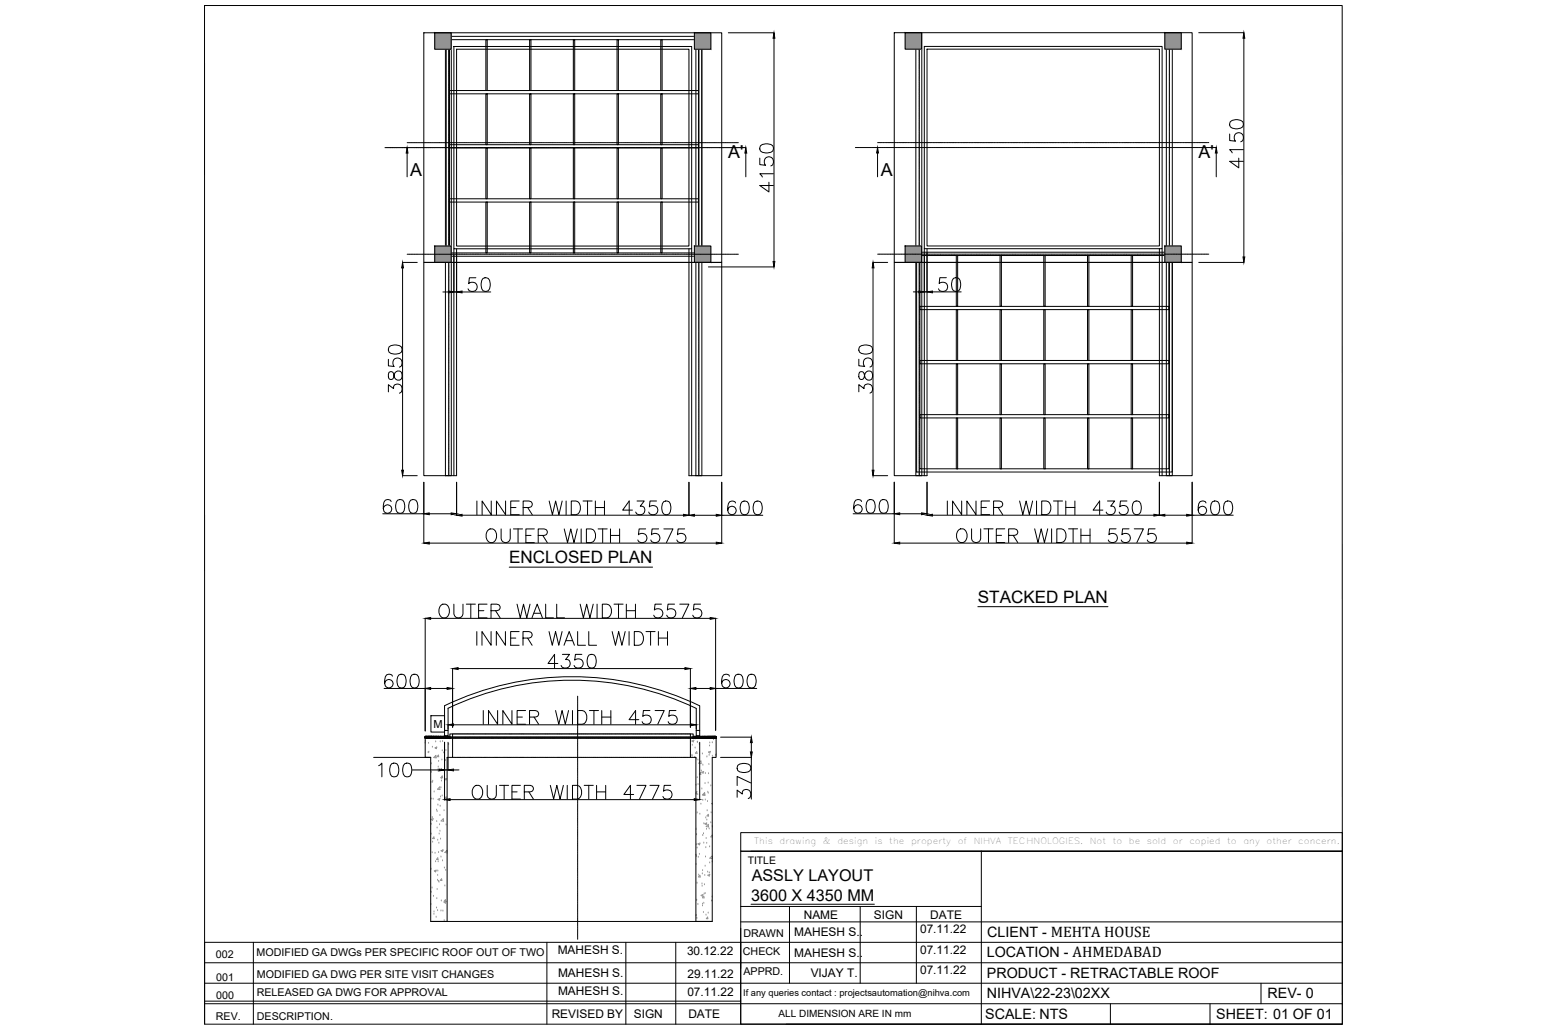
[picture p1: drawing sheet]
<svg xmlns="http://www.w3.org/2000/svg" width="914mm" height="610mm" viewBox="0 0 914 610" stroke-linecap="round" stroke-linejoin="round" font-family="sans-serif">
<!-- layer: 0 -->
<g fill="none" stroke="#939598" stroke-width=".59">
<path d="M251 439h.1M251 437h.1M253 439h.1M257 438h.1M260 438h.1M261 438h.1M265 439h.1M265 436h.1M408 437h2l-1 1zM409 440h.1M411 436h.1M412 438h.1"/>
<path d="M413 439h.1M419 438h.1M420 438h.1M421 436h.1M253 444h.1M255 456h.1M255 451h.1M255 441h.1M257 441h1v1zM257 446l1 1h-2zM259 454h.1M259 455h.1"/>
<path d="M259 453h.1M259 446v1h-1zM259 449h.1M260 459h.1M261 454h.1M261 449h.1M261 443h.1M261 458v1h-1zM262 444h.1M262 455h.1M263 460l1-1-1 1zM263 449h.1"/>
<path d="M263 443h.1M408 446h.1M409 446h.1M410 447h.1M410 441h.1M411 448h.1M411 444v1zM412 459h.1M412 449h.1M414 456v1h-1zM414 449v2l-2-1zM414 455h.1"/>
<path d="M414 456l1-1v1zM415 445h.1M415 452h.1M416 456h.1M417 447h.1M418 444l1-1v1zM418 457h.1M418 451h.1M419 446h.1M419 440h.1M421 446h.1M423 445l-1 1h1"/>
<path d="M254 462h.1M255 472h.1M255 462h.1M255 461h.1M256 472h.1M256 467h.1M258 478h.1M258 479h.1M258 475h.1M259 472l1-1-1 1zM260 464v2h-2zM260 476h.1"/>
<path d="M260 470h.1M260 465h.1M261 461h.1M261 470h.1M262 478h.1M262 472h.1M263 470l1 1h-1zM411 467v1M411 463h.1M411 469h.1M412 480h.1M412 469h.1"/>
<path d="M412 463h.1M414 475h.1M414 466h.1M415 472h.1M416 468v1h-1zM416 462h.1M416 472h.1M417 478h.1M418 473h.1M418 468h.1M418 462h.1M420 464h.1"/>
<path d="M420 480h.1M420 474v1M255 492h.1M255 486h.1M255 484l1-1-1 1zM255 482h.1M255 497h.1M256 494v1h-1zM258 485h.1M258 489h.1M258 496h.1M259 498h.1"/>
<path d="M259 492h.1M259 487h.1M260 481h.1M260 491h.1M260 495h.1M260 484l2-1v2zM263 487h.1M411 489h.1M411 498h.1M411 493h.1M412 498h1v1zM413 480h.1"/>
<path d="M415 493h.1M415 492h.1M415 498h.1M416 486h.1M416 486h1v1zM417 483h.1M417 495h.1M417 489h.1M417 498h.1M417 484h.1M418 481v1l-1-1h1M418 486v2h-1z"/>
<path d="M419 489h.1M419 500h.1M420 486h.1M420 488h.1M420 493v1M254 513h.1M255 503h.1M256 514h2h-1zM257 504h.1M257 514h.1M257 509h.1M258 519h.1"/>
<path d="M258 517h.1M258 506l1 1h-1zM258 514h.1M259 509h.1M259 503h.1M260 506h.1M260 502h1v1zM261 519v1h-1zM261 508h.1M261 502h.1M262 512h.1M263 514h.1"/>
<path d="M264 503v-1l-1 1h1M411 504v1M411 510h.1M412 500h.1M412 506h.1M412 516h.1M413 504h.1M413 517v1l-1-1zM415 516h.1M415 514h.1M416 517h.1M416 511h.1"/>
<path d="M416 506h.1M417 500h.1M418 515h.1M418 516h1v1zM419 515h.1M419 509h.1M420 505v2l-1-1zM420 509h.1M254 534h.1M255 527h.1M255 524h.1M256 529h.1"/>
<path d="M256 540h.1M256 538h.1M258 536h.1M258 530h.1M258 525h.1M258 537h.1M259 520h.1M259 521h.1M260 538h.1M261 532h.1M261 538h.1M262 532h1v1z"/>
<path d="M263 523h.1M263 531v1h-1zM411 540h.1M411 531h.1M411 521h.1M412 534h.1M414 528h1v1zM414 522h.1M414 523h.1M415 535h.1M415 534h.1M415 538h.1"/>
<path d="M415 533h.1M415 529l1 1h-1zM416 528h.1M416 522h.1M416 527h.1M418 539h.1M420 532h.1M420 529h.1M257 541h.1M262 543h.1M411 542h.1M417 540h.1"/>
<path d="M418 541v1h-1z"/>
</g>
<g fill="none" stroke="#000" stroke-width=".59">
<path d="M121 3h671v601h-671zM250 19h176v136h-176zM257 19h9v10h-9zM263 19h3v262h-3zM410 19h10v10h-10zM411 19h3v262h-3zM430 19h27M528 19h176v136h-176zM534 19h10v10h-10zM541 19h3v262h-3zM688 19h9v10h-9zM689 19h3v262h-3z"/>
<path d="M708 19h26M268 27h140v120h-140zM270 29h137v116h-137zM457 23v131M546 27h140v120h-140zM547 29h137v116h-137zM734 23v129M726 79v4h3a2.8 2.8 0 0 1 0-4 2.8 2.8 0 0 1 5 1 2.8 2.8 0 0 1-2 4M726 72a6 6 0 0 1 8 0 2.6 2.6 0 0 1-2 4 4 4 0 0 1-6-3zM240 90v14M440 90v14M449 93v4l3 1a2.9 2.9 0 0 1 0-5 2.9 2.9 0 0 1 4 1 2.9 2.9 0 0 1-1 4"/>
<path d="M449 86a6 6 0 0 1 7 0 2.6 2.6 0 0 1-1 4 7 7 0 0 1-6-1zM518 90v14M718 90v14M731 93v6l-5-4h8M734 88h-8l1 2M454 108v5l-5-4h8M457 103h-8l1 1M238 155h8M238 158v119M257 145h9v10h-9zM268 147v134M270 147v134h-20v-126h176v126h-19v-134"/>
<path d="M408 147v134M410 145h10v10h-10zM418 158h39M515 155h9M515 158v119M534 145h10v10h-10zM546 147v134M547 147v134h-19v-126h176v126h-20v-134M686 147v134M688 145h9v10h-9zM708 155h26M261 172h4"/>
<path d="M268 172h2M273 172h17M281 164h-4v3a2.8 2.8 0 0 1 4 0 2.8 2.8 0 0 1-1 5 2.8 2.8 0 0 1-4-2M285 164a2.6 2.6 0 0 1 4 1 7 7 0 0 1-1 7 2.6 2.6 0 0 1-4-2 7 7 0 0 1 1-6zM539 172h3M546 172h1M550 172h17M559 164h-4l-1 3a2.9 2.9 0 0 1 5 0 2.9 2.9 0 0 1-1 5 2.9 2.9 0 0 1-4-2M563 164a2.6 2.6 0 0 1 4 1 7 7 0 0 1-1 7 2.6 2.6 0 0 1-4-2 7 7 0 0 1 1-6zM229 212v4h4a2.9 2.9 0 0 1 0-4 2.9 2.9 0 0 1 4 1 2.9 2.9 0 0 1-1 4M230 220a3 3 0 0 0 0 4h2v-1a3 3 0 0 1 1-3 3 3 0 0 1 4-1 2.9 2.9 0 0 1 0 3 2.9 2.9 0 0 1-2 2 5 5 0 0 1-3-4zM230 205a6 6 0 0 1 7 0 2.6 2.6 0 0 1-1 4 7 7 0 0 1-6-1z"/>
<path d="M507 212v4h3a2.9 2.9 0 0 1 0-4 2.9 2.9 0 0 1 5 0 2.9 2.9 0 0 1-1 5M507 220a3 3 0 0 0 1 4h2v-1a2.9 2.9 0 0 1 1-3 2.9 2.9 0 0 1 4 0 3 3 0 0 1-1 4 3 3 0 0 1-4-4 1.6 1.6 0 0 0-3 0zM507 205a6 6 0 0 1 8 0 2.6 2.6 0 0 1-1 4 7 7 0 0 1-7-1zM229 231v-4l3 2a2.7 2.7 0 0 1 4-2 2.7 2.7 0 0 1 1 4l-1 1M507 231v-4l3 2a2.7 2.7 0 0 1 4-2 2.7 2.7 0 0 1 1 4l-1 1M231 296a2.4 2.4 0 0 0-4-1 5 5 0 0 0 2 8 2.5 2.5 0 0 0 2-2 2.5 2.5 0 0 0-2-3 2.5 2.5 0 0 0-3 2M235 295a2.6 2.6 0 0 1 4 1 7 7 0 0 1-1 7 2.6 2.6 0 0 1-4-2 7 7 0 0 1 1-6zM238 281h8M242 295a2.6 2.6 0 0 1 4 1 7 7 0 0 1-1 7 2.6 2.6 0 0 1-3-2 7 7 0 0 1 0-6zM250 285v36M270 285v19M282 296v8"/>
<path d="M290 296v8l-5-8v8M298 296v8l-5-8v8M301 300h4M306 296h-5v8h5M309 300l4-1 1-1v-2h-2h-3v8M311 300l3 4M324 296l2 8 2-8 2 8 2-8M334 296v8M337 296h3a4 4 0 0 1 3 4 4 4 0 0 1-3 4h-3zM344 296h6M347 296v8M351 300h6"/>
<path d="M351 296v8M357 296v8M376 296h4l-2 3a2.7 2.7 0 0 1 2 3 2.7 2.7 0 0 1-4 1l-1-1M388 296h-4l-1 3a2.8 2.8 0 0 1 5 0 2.8 2.8 0 0 1-1 4 2.8 2.8 0 0 1-4-1M392 296a2.6 2.6 0 0 1 4 1 7 7 0 0 1-1 6 2.6 2.6 0 0 1-4-1 7 7 0 0 1 1-6zM407 285v19M426 285v36M434 297a2.3 2.3 0 0 0-2-1 2.3 2.3 0 0 0-2 1 5 5 0 0 0 2 7 2.5 2.5 0 0 0 3-3 2.5 2.5 0 0 0-3-2 2.5 2.5 0 0 0-2 2M438 296a2.6 2.6 0 0 1 4 1 7 7 0 0 1-1 6 2.6 2.6 0 0 1-4-1 7 7 0 0 1 1-6zM446 296a2.6 2.6 0 0 1 4 1 7 7 0 0 1-1 6 2.6 2.6 0 0 1-4-1 7 7 0 0 1 1-6zM509 296a2.3 2.3 0 0 0-3-1 2.3 2.3 0 0 0-2 1 5 5 0 0 0 2 7 2.5 2.5 0 0 0 3-2 2.5 2.5 0 0 0-2-3 2.5 2.5 0 0 0-3 2M512 295a2.6 2.6 0 0 1 4 1 7 7 0 0 1-1 6 2.6 2.6 0 0 1-3-1 7 7 0 0 1 0-6z"/>
<path d="M515 281h9M520 295a2.6 2.6 0 0 1 4 1 7 7 0 0 1-1 6 2.6 2.6 0 0 1-4-1 7 7 0 0 1 1-6zM528 285v36M547 285v19M559 296v8M568 296v8l-6-8v8M576 296v8l-5-8v8M579 299h3M584 296h-5v8h5M587 299h4l1-1v-2h-2h-3v8M589 299l3 5M602 296l2 8 2-8 2 8 2-8"/>
<path d="M612 296v8M615 296h3a4 4 0 0 1 2 4 4 4 0 0 1-2 4h-3zM622 296h5M625 296v8M629 299h6M629 296v8M635 296v8M654 296h4l-2 3a2.7 2.7 0 0 1 2 3 2.7 2.7 0 0 1-4 1l-1-1M665 296h-4v3a2.9 2.9 0 0 1 4 0 2.9 2.9 0 0 1 0 4 2.9 2.9 0 0 1-4-1M670 296a2.6 2.6 0 0 1 3 1 7 7 0 0 1 0 6 2.6 2.6 0 0 1-4-1 7 7 0 0 1 1-6zM684 285v19M704 285v36"/>
<path d="M712 297a2.3 2.3 0 0 0-2-1 2.3 2.3 0 0 0-2 1 5 5 0 0 0 2 7 2.5 2.5 0 0 0 2-3 2.5 2.5 0 0 0-2-2 2.5 2.5 0 0 0-3 2M716 296a2.6 2.6 0 0 1 4 1 7 7 0 0 1-1 6 2.6 2.6 0 0 1-4-1 7 7 0 0 1 1-6zM723 296a2.6 2.6 0 0 1 4 1 7 7 0 0 1 0 6 2.6 2.6 0 0 1-4-1 7 7 0 0 1 0-6zM226 303h24M253 303h13M273 304h130M288 313a3 3 0 0 1 3-1 3 3 0 0 1 2 3 4 4 0 0 1-1 4 4 4 0 0 1-3 1 5 5 0 0 1-1-7zM296 312v6a2.7 2.7 0 0 0 3 2 2.7 2.7 0 0 0 2-2v-6M303 312h5M306 312v8M310 316h3M315 312h-5v8h5"/>
<path d="M318 316h4l1-2v-1l-2-1h-3v8M320 316l3 4M333 312l2 8 2-8 2 8 2-8M343 312v8M346 312h3a4 4 0 0 1 3 4 4 4 0 0 1-3 4h-3zM353 312h5M356 312v8M360 316h6M360 312v8M366 312v8M373 301h-5l3-5v8M381 312h-4v4a2.8 2.8 0 0 1 4 0 2.8 2.8 0 0 1 0 4 2.8 2.8 0 0 1-4-1"/>
<path d="M389 312h-4v4a2.8 2.8 0 0 1 4 0 2.8 2.8 0 0 1-1 4 2.8 2.8 0 0 1-4-1M392 312h5l-4 8M404 312h-4v4a2.8 2.8 0 0 1 4 0 2.8 2.8 0 0 1 0 4 2.8 2.8 0 0 1-4-1M410 304h13M426 304h24M504 303h24M531 303h13M550 304h131M566 312a4 4 0 0 1 5 2 4 4 0 0 1-1 5 3 3 0 0 1-3 1 3 3 0 0 1-2-3 5 5 0 0 1 1-5zM574 312v6a2.7 2.7 0 0 0 2 2 2.7 2.7 0 0 0 3-2v-6M581 312h5M584 312v8"/>
<path d="M588 316h3M593 312h-5v8h5M595 316h5l1-2-1-1-1-1h-4v8M598 316l3 4M611 312l2 8 2-8 2 8 1-8M621 312v8M624 312h3a4 4 0 0 1 2 4 4 4 0 0 1-2 4h-3zM631 312h5M633 312v8M638 316h5M638 312v8M643 312v8"/>
<path d="M651 301h-6l4-5v8M659 312h-4v4a2.9 2.9 0 0 1 4-1 2.9 2.9 0 0 1-1 5 2.9 2.9 0 0 1-4-1M666 312h-3l-1 4a2.9 2.9 0 0 1 5-1 2.9 2.9 0 0 1-1 5 2.9 2.9 0 0 1-4-1M670 312h5l-4 8M682 312h-4v4a2.9 2.9 0 0 1 4-1 2.9 2.9 0 0 1-1 5 2.9 2.9 0 0 1-4-1M688 304h13M704 304h24M253 321h170M301 335h84M531 321h170M260 358a3 3 0 0 1 3-1 3 3 0 0 1 2 3 4 4 0 0 1-1 3 4 4 0 0 1-3 1 5 5 0 0 1-1-6zM268 357v5a2.7 2.7 0 0 0 3 3 2.7 2.7 0 0 0 2-3v-5"/>
<path d="M275 357h6M278 357v8M288 357h-5v8h5M305 357l2 8 2-8 2 8 2-8M322 357v8h5M329 357v8h4M342 357l2 8 2-8 2 8 2-8M352 357v8M356 357h2a4 4 0 0 1 3 4 4 4 0 0 1-3 4h-2zM362 357h6M365 357v8M370 357v8"/>
<path d="M375 357v8M390 357h-3l-1 3a2.8 2.8 0 0 1 5 0 2.8 2.8 0 0 1-1 4 2.8 2.8 0 0 1-4-1M398 357h-4v3a2.8 2.8 0 0 1 4 0 2.8 2.8 0 0 1 0 4 2.8 2.8 0 0 1-4-1M401 357h6l-4 8M414 357h-4l-1 3a2.8 2.8 0 0 1 5 0 2.8 2.8 0 0 1-1 4 2.8 2.8 0 0 1-4-1M577 358h77M251 365v66M254 365h165M281 373v8M283 360h3M290 360h4l1-1v-2h-2h-3v8M290 373v8l-5-8v8"/>
<path d="M293 360l2 5M298 373v8l-5-8v8M301 377h4M306 373h-5v8h5M309 377l4-1 1-1v-2h-2h-3v8M311 377l3 4M314 365l3-8 3 8M315 362h4M324 373l2 8 2-8 2 8 2-8M334 378h4M341 373v8h5M348 373v8h4"/>
<path d="M361 373l2 8 2-8 2 8 2-8M370 360h5M371 373v8M374 373h3a4 4 0 0 1 3 4 4 4 0 0 1-3 4h-3zM381 373h6M384 373v8M389 377h5M389 373v8M394 373v8M422 365v66M232 399a2.3 2.3 0 0 0-3-1 2.3 2.3 0 0 0-2 1 5 5 0 0 0 2 7 2.5 2.5 0 0 0 3-2 2.5 2.5 0 0 0-2-3 2.5 2.5 0 0 0-3 2M236 398a2.6 2.6 0 0 1 3 1 7 7 0 0 1 0 7 2.6 2.6 0 0 1-4-2 7 7 0 0 1 1-6z"/>
<path d="M243 398a2.6 2.6 0 0 1 4 1 5 5 0 0 1-2 7h-1a5 5 0 0 1-1-8zM267 395v34M270 395h134M329 392h-5l3-6v8M332 386h4l-2 3a2.7 2.7 0 0 1 2 4 2.7 2.7 0 0 1-4 1l-1-1M333 381l3-8 3 8M343 386h-3l-1 4a2.9 2.9 0 0 1 5 0 2.9 2.9 0 0 1-1 4 2.9 2.9 0 0 1-4-1M348 387a2.6 2.6 0 0 1 4 1 7 7 0 0 1-1 6 2.6 2.6 0 0 1-4-1 7 7 0 0 1 1-6zM408 395v34M431 399a2.3 2.3 0 0 0-3-1 2.3 2.3 0 0 0-2 1 5 5 0 0 0 2 7 2.5 2.5 0 0 0 3-2 2.5 2.5 0 0 0-2-3 2.5 2.5 0 0 0-3 2M434 398a2.6 2.6 0 0 1 4 1 5 5 0 0 1-2 7 5 5 0 0 1-2-8zM442 398a2.6 2.6 0 0 1 4 1 7 7 0 0 1-1 7 2.6 2.6 0 0 1-4-2 7 7 0 0 1 1-6z"/>
<path d="M227 406h24M254 406h10M262 416a174 174 0 0 1 151 1v14M262 417v14M285 419v8M294 419v8l-6-8v8M302 419v8l-5-8v8M310 419h-5v8h5M328 419l2 8 2-8 2 8 2-8M338 419v8M341 419h3a4 4 0 0 1 2 4 4 4 0 0 1-2 4h-3zM348 419h5"/>
<path d="M351 419v8M355 419v8M361 419v8M384 419h-4l-1 4a2.9 2.9 0 0 1 5 0 2.9 2.9 0 0 1-1 4 2.9 2.9 0 0 1-4-1M387 419h5l-4 8M399 419h-4v4a2.9 2.9 0 0 1 4 0 2.9 2.9 0 0 1 0 4 2.9 2.9 0 0 1-5-1M411 406h8M422 406h25M251 435h.1M251 435h15v1h-15zM251 436h.1M251 435v1"/>
<path d="M252 435l-1 1M252 436h.1M252 435h.1M252 435v1M253 435l-1 1M253 436h.1M253 435h.1M253 435h13h-13zM253 435v1M254 436h.1M254 435l-1 1M254 435h.1"/>
<path d="M254 435v1M254 422h8v10h-8zM255 435h.1M255 436h.1M255 435l-1 1M255 435v1M256 435h.1M256 436h.1M256 435l-1 1M256 435v1M257 435h.1M257 436h.1"/>
<path d="M257 435l-1 1M257 435h-1M257 435v1M258 435h.1M258 435l-1 1M258 435h-1M258 436h.1M258 435v1M259 435h.1M259 435l-1 1M259 435h-1M259 436h.1"/>
<path d="M259 435v1M259 436h1M260 436h.1M260 435l-1 1M260 435h.1M260 435v1M260 436h1M261 436h.1M261 435l-1 1M261 435h.1M261 436h1M261 435v1"/>
<path d="M262 436h.1M262 435l-1 1M262 435h.1M262 435v1M262 431h2v3h-2zM262 438v34M263 436h.1M263 436h-1M263 435l-1 1M263 435h-1M263 435h.1M263 436l1-1v1"/>
<path d="M263 435v1M264 436h.1M264 436h-1M264 435h.1M264 435l-1 1M264 435v1M264 431v-13a170 170 0 0 1 147 0v13M264 438v16h-2M265 436h.1M265 435l-1 1M265 435h.1M265 436h-1"/>
<path d="M265 435v1M266 435l-1 1M266 436h-1M266 436v-3h1v14h-3v97h-10v-97M266 436h-15v11h3M266 435h.1M266 436h.1M266 435h-1M268 428h140M305 423h3M313 423h4l1-1v-2l-2-1h-3v8M315 423l3 4"/>
<path d="M355 423h6M377 425h-6l4-6v8M408 433h1v3h14v11h-3v97h-9v-97h-3zM409 435h.1M409 435h14v1h-14zM409 435v1M409 436h.1M410 436h-1M410 435h.1M410 436h.1M410 435h-1M410 436v-1v1"/>
<path d="M410 435h12h-12zM410 435l-1 1M411 435h.1M411 436h.1M411 435l-1 1M411 431h2v3h-2zM411 436l1-1-1 1M411 435v1M412 435l-1 1M412 435h.1M412 436h.1M412 435v1"/>
<path d="M413 435h.1M413 436h.1M413 435l-1 1M413 435l-1 1 1-1M413 438v34M413 435v1M414 435l-1 1 1-1M414 435l-1 1M414 435h.1M414 436h.1M414 436v-1v1M414 435v1"/>
<path d="M415 435l-1 1M415 435h.1M415 436h-1M415 436h.1M416 435l-1 1M416 435h.1M416 436h.1M416 435v1M417 436h-1M417 435h-1M417 435h.1M417 436h.1"/>
<path d="M417 435l-1 1M417 435v1M418 435l-1 1M418 435h.1M418 436h.1M418 436h-1M418 435v1M419 435h.1M419 436h.1M419 435l-1 1M419 435v1M420 435h.1"/>
<path d="M420 436h.1M420 435l-1 1M420 436h-1M420 435v1M421 435h.1M421 436h.1M421 435l-1 1M421 435h-1M421 435v1M422 436h.1M422 435h-1M422 435h.1"/>
<path d="M422 435l-1 1M422 435v1M423 435h.1M423 436h.1M423 435h-1M423 435l-1 1M425 435h19M444 438v6M221 447h33M224 452l1-2v8M231 451a2.6 2.6 0 0 1 4 1 7 7 0 0 1-1 6 2.6 2.6 0 0 1-4-1 7 7 0 0 1 1-6zM239 451a2.6 2.6 0 0 1 4 1 7 7 0 0 1-1 6 2.6 2.6 0 0 1-4-1 7 7 0 0 1 1-6z"/>
<path d="M243 454h16M268 454h3M425 447h19v25M436 452a6 6 0 0 1 7 0 2.6 2.6 0 0 1-1 4 7 7 0 0 1-6-1zM266 472h144M280 465a3 3 0 0 1 3-1 3 3 0 0 1 2 3 4 4 0 0 1-1 3 4 4 0 0 1-4 1 5 5 0 0 1 0-6zM288 463v6a2.7 2.7 0 0 0 2 3 2.7 2.7 0 0 0 3-3v-6M295 463h5M298 463v9M302 467h3M307 463h-5v9h5M309 467h5l1-1-1-2-1-1h-4v9"/>
<path d="M312 467l3 5M325 463l2 9 2-9 2 9 2-9M335 463v9M338 463h3a4 4 0 0 1 2 5 4 4 0 0 1-2 4h-3zM345 463h5M348 463v9M352 467h6M352 463v9M358 463v9M374 469h-6l4-6v9M376 463h5l-3 9M384 463h5l-4 9"/>
<path d="M396 463h-4v4a2.9 2.9 0 0 1 4 0 2.9 2.9 0 0 1-1 4 2.9 2.9 0 0 1-4-1M435 470v-4l3 3a2.7 2.7 0 0 1 4-3 2.7 2.7 0 0 1 1 4l-1 1M443 462l-8-4v6M437 491h355v11h-355zM437 502h355v102h-355zM443 502h349M579 502v102M437 535h142M443 534h73M466 535v45M508 535v45M541 535v45"/>
<path d="M150 556v48M254 544h166M323 556v48M369 556v48M399 556v48M437 548v56M437 544h355M792 556h-671v48M121 568h671M121 580h671M121 592h671M121 591h316"/>
<path d="M655 592v12M714 592v12M744 580v12M464 604h328"/>
</g>
<!-- layer: OSY -->
<g fill="none" stroke="#000" stroke-width=".59">
<path d="M240 84h1M241 84h2M243 84h1M245 84h.1M245 84h1M246 84h.1M247 84h1M248 84h.1M248 84h2M250 84h1M251 84h.1M252 84h1"/>
<path d="M253 84h1M254 84h1M255 84h1M256 84h.1M256 84h1M258 84h.1M258 84h1M259 84h2M261 84h1M263 84h.1M263 84h1M264 84h.1"/>
<path d="M265 84h1M266 84h.1M266 84h1M268 84h.1M268 84h1M269 84h.1M270 84h1M271 84h1M272 84h1M273 84h1M274 84h.1M274 84h2"/>
<path d="M276 84h.1M276 84h1M277 84h2M279 84h1M281 84h.1M281 84h1M282 84h.1M283 84h1M284 84h.1M284 84h1M286 84h.1M286 84h1"/>
<path d="M287 84h.1M288 84h1M289 84h2M291 84h1M292 84h.1M293 84h1M294 84h.1M294 84h1M295 84h2M297 84h1M299 84h.1M299 84h1"/>
<path d="M300 84h1M301 84h1M302 84h.1M302 84h1M304 84h.1M304 84h1M305 84h.1M306 84h1M307 84h2M309 84h1M310 84h.1M311 84h1"/>
<path d="M312 84h.1M312 84h1M313 84h1M314 84h1M315 84h1M317 84h.1M317 84h1M318 84h1M319 84h1M320 84h.1M320 84h1M322 84h.1"/>
<path d="M322 84h1M323 84h.1M324 84h1M325 84h2M327 84h1M328 84h.1M329 84h1M330 84h.1M330 84h1M331 84h1M332 84h1M334 84h1"/>
<path d="M335 84h.1M335 84h1M336 84h2M338 84h.1M338 84h1M340 84h.1M340 84h1M341 84h1M342 84h1M343 84h2M345 84h1M346 84h.1"/>
<path d="M347 84h1M348 84h.1M348 84h1M350 84h.1M350 84h1M352 84h1M353 84h.1M353 84h1M354 84h2M356 84h.1M356 84h1M358 84h.1"/>
<path d="M358 84h1M359 84h1M360 84h1M361 84h2M363 84h1M364 84h.1M365 84h1M366 84h.1M366 84h1M368 84h.1M368 84h1M369 84h.1"/>
<path d="M370 84h1M371 84h.1M371 84h1M372 84h2M374 84h.1M374 84h1M376 84h.1M376 84h1M377 84h1M378 84h1M379 84h2M381 84h1"/>
<path d="M382 84h.1M383 84h1M384 84h.1M384 84h1M386 84h.1M386 84h1M387 84h.1M388 84h1M389 84h.1M389 84h1M390 84h2M393 84h1"/>
<path d="M394 84h.1M394 84h1M395 84h1M396 84h1M397 84h2M399 84h1M400 84h1M401 84h1M402 84h.1M402 84h1M404 84h.1M404 84h1"/>
<path d="M405 84h.1M406 84h1M407 84h.1M407 84h1M409 84h1M411 84h1M412 84h.1M412 84h1M413 84h1M414 84h1M415 84h.1M415 84h2"/>
<path d="M417 84h1M418 84h1M419 84h1M420 84h.1M420 84h1M422 84h.1M422 84h1M423 84h.1M424 84h1M425 84h.1M425 84h1M427 84h1"/>
<path d="M429 84h1M430 84h.1M430 84h1M431 84h1M432 84h1M433 84h.1M433 84h2M435 84h1M518 84h1M519 84h.1M519 84h1M521 84h.1"/>
<path d="M521 84h1M522 84h.1M523 84h1M524 84h.1M524 84h1M526 84h1M528 84h1M529 84h.1M529 84h1M530 84h1M531 84h1M532 84h.1"/>
<path d="M533 84h1M534 84h1M535 84h1M536 84h1M537 84h.1M537 84h1M539 84h.1M539 84h1M540 84h1M541 84h1M542 84h.1M542 84h1"/>
<path d="M544 84h1M546 84h1M547 84h.1M547 84h1M549 84h.1M549 84h1M550 84h.1M551 84h1M552 84h1M553 84h1M554 84h1M555 84h2"/>
<path d="M557 84h.1M557 84h1M558 84h1M559 84h1M560 84h.1M560 84h1M562 84h1M564 84h1M565 84h.1M565 84h1M567 84h.1M567 84h1"/>
<path d="M568 84h.1M569 84h1M570 84h1M571 84h1M572 84h1M573 84h2M575 84h.1M575 84h1M576 84h1M577 84h1M578 84h.1M578 84h1"/>
<path d="M580 84h1M582 84h1M583 84h.1M583 84h1M585 84h.1M585 84h1M586 84h.1M587 84h1M588 84h.1M588 84h1M589 84h1M590 84h1"/>
<path d="M591 84h2M593 84h.1M593 84h1M594 84h1M595 84h1M596 84h.1M596 84h1M598 84h2M600 84h1M601 84h.1M601 84h1M603 84h.1"/>
<path d="M603 84h1M604 84h.1M605 84h1M606 84h.1M606 84h1M608 84h.1M608 84h1M609 84h2M611 84h1M612 84h1M613 84h1M614 84h.1"/>
<path d="M615 84h1M616 84h2M618 84h1M619 84h.1M619 84h1M621 84h.1M621 84h1M622 84h.1M623 84h1M624 84h.1M624 84h1M626 84h.1"/>
<path d="M626 84h1M627 84h2M629 84h1M630 84h1M631 84h1M632 84h.1M633 84h1M634 84h.1M634 84h2M636 84h1M637 84h.1M637 84h1"/>
<path d="M639 84h.1M639 84h1M640 84h1M641 84h1M642 84h.1M642 84h1M644 84h.1M644 84h1M645 84h2M647 84h1M649 84h.1M649 84h1"/>
<path d="M650 84h.1M651 84h1M652 84h.1M652 84h2M654 84h1M655 84h.1M655 84h2M657 84h1M658 84h1M659 84h1M660 84h.1M660 84h1"/>
<path d="M662 84h.1M662 84h1M663 84h2M665 84h1M667 84h.1M667 84h1M668 84h.1M669 84h1M670 84h.1M670 84h2M672 84h1M673 84h.1"/>
<path d="M674 84h1M675 84h1M676 84h1M677 84h1M678 84h.1M678 84h1M680 84h.1M680 84h1M681 84h2M683 84h1M685 84h.1M685 84h1"/>
<path d="M686 84h.1M687 84h1M688 84h.1M688 84h1M689 84h1M690 84h1M691 84h.1M692 84h1M693 84h1M694 84h1M695 84h1M696 84h.1"/>
<path d="M696 84h1M698 84h.1M698 84h1M699 84h2M701 84h1M703 84h.1M703 84h1M704 84h.1M705 84h1M706 84h.1M706 84h1M708 84h.1"/>
<path d="M708 84h1M709 84h.1M710 84h1M711 84h2M713 84h1M240 150h1M241 150h2M243 150h1M245 150h.1M245 150h1M246 150h.1M247 150h1"/>
<path d="M248 150h.1M248 150h2M250 150h1M251 150h.1M252 150h1M253 150h1M254 150h1M255 150h1M256 150h.1M256 150h1M258 150h.1M258 150h1"/>
<path d="M259 150h2M261 150h1M263 150h.1M263 150h1M264 150h.1M265 150h1M266 150h.1M266 150h1M268 150h.1M268 150h1M269 150h.1M270 150h1"/>
<path d="M271 150h1M272 150h1M273 150h1M274 150h.1M274 150h2M276 150h.1M276 150h1M277 150h2M279 150h1M281 150h.1M281 150h1M282 150h.1"/>
<path d="M283 150h1M284 150h.1M284 150h1M286 150h.1M286 150h1M287 150h.1M288 150h1M289 150h2M291 150h1M292 150h.1M293 150h1M294 150h.1"/>
<path d="M294 150h1M295 150h2M297 150h1M299 150h.1M299 150h1M300 150h1M301 150h1M302 150h.1M302 150h1M304 150h.1M304 150h1M305 150h.1"/>
<path d="M306 150h1M307 150h2M309 150h1M310 150h.1M311 150h1M312 150h.1M312 150h1M313 150h1M314 150h1M315 150h1M317 150h.1M317 150h1"/>
<path d="M318 150h1M319 150h1M320 150h.1M320 150h1M322 150h.1M322 150h1M323 150h.1M324 150h1M325 150h2M327 150h1M328 150h.1M329 150h1"/>
<path d="M330 150h.1M330 150h1M331 150h1M332 150h1M334 150h1M335 150h.1M335 150h1M336 150h2M338 150h.1M338 150h1M340 150h.1M340 150h1"/>
<path d="M341 150h1M342 150h1M343 150h2M345 150h1M346 150h.1M347 150h1M348 150h.1M348 150h1M350 150h.1M350 150h1M352 150h1M353 150h.1"/>
<path d="M353 150h1M354 150h2M356 150h.1M356 150h1M358 150h.1M358 150h1M359 150h1M360 150h1M361 150h2M363 150h1M364 150h.1M365 150h1"/>
<path d="M366 150h.1M366 150h1M368 150h.1M368 150h1M369 150h.1M370 150h1M371 150h.1M371 150h1M372 150h2M374 150h.1M374 150h1M376 150h.1"/>
<path d="M376 150h1M377 150h1M378 150h1M379 150h2M381 150h1M382 150h.1M383 150h1M384 150h.1M384 150h1M386 150h.1M386 150h1M387 150h.1"/>
<path d="M388 150h1M389 150h.1M389 150h1M390 150h2M393 150h1M394 150h.1M394 150h1M395 150h1M396 150h1M397 150h2M399 150h1M400 150h1"/>
<path d="M401 150h1M402 150h.1M402 150h1M404 150h.1M404 150h1M405 150h.1M406 150h1M407 150h.1M407 150h1M409 150h1M411 150h1M412 150h.1"/>
<path d="M412 150h1M413 150h1M414 150h1M415 150h.1M415 150h2M417 150h1M418 150h1M419 150h1M420 150h.1M420 150h1M422 150h.1M422 150h1"/>
<path d="M423 150h.1M424 150h1M425 150h.1M425 150h1M427 150h1M429 150h1M430 150h.1M430 150h1M431 150h1M432 150h1M433 150h.1M433 150h2"/>
<path d="M435 150h1M518 150h1M519 150h.1M519 150h1M521 150h.1M521 150h1M522 150h.1M523 150h1M524 150h.1M524 150h1M526 150h1M528 150h1"/>
<path d="M529 150h.1M529 150h1M530 150h1M531 150h1M532 150h.1M533 150h1M534 150h1M535 150h1M536 150h1M537 150h.1M537 150h1M539 150h.1"/>
<path d="M539 150h1M540 150h1M541 150h1M542 150h.1M542 150h1M544 150h1M546 150h1M547 150h.1M547 150h1M549 150h.1M549 150h1M550 150h.1"/>
<path d="M551 150h1M552 150h1M553 150h1M554 150h1M555 150h2M557 150h.1M557 150h1M558 150h1M559 150h1M560 150h.1M560 150h1M562 150h1"/>
<path d="M564 150h1M565 150h.1M565 150h1M567 150h.1M567 150h1M568 150h.1M569 150h1M570 150h1M571 150h1M572 150h1M573 150h2M575 150h.1"/>
<path d="M575 150h1M576 150h1M577 150h1M578 150h.1M578 150h1M580 150h1M582 150h1M583 150h.1M583 150h1M585 150h.1M585 150h1M586 150h.1"/>
<path d="M587 150h1M588 150h.1M588 150h1M589 150h1M590 150h1M591 150h2M593 150h.1M593 150h1M594 150h1M595 150h1M596 150h.1M596 150h1"/>
<path d="M598 150h2M600 150h1M601 150h.1M601 150h1M603 150h.1M603 150h1M604 150h.1M605 150h1M606 150h.1M606 150h1M608 150h.1M608 150h1"/>
<path d="M609 150h2M611 150h1M612 150h1M613 150h1M614 150h.1M615 150h1M616 150h2M618 150h1M619 150h.1M619 150h1M621 150h.1M621 150h1"/>
<path d="M622 150h.1M623 150h1M624 150h.1M624 150h1M626 150h.1M626 150h1M627 150h2M629 150h1M630 150h1M631 150h1M632 150h.1M633 150h1"/>
<path d="M634 150h.1M634 150h2M636 150h1M637 150h.1M637 150h1M639 150h.1M639 150h1M640 150h1M641 150h1M642 150h.1M642 150h1M644 150h.1"/>
<path d="M644 150h1M645 150h2M647 150h1M649 150h.1M649 150h1M650 150h.1M651 150h1M652 150h.1M652 150h2M654 150h1M655 150h.1M655 150h2"/>
<path d="M657 150h1M658 150h1M659 150h1M660 150h.1M660 150h1M662 150h.1M662 150h1M663 150h2M665 150h1M667 150h.1M667 150h1M668 150h.1"/>
<path d="M669 150h1M670 150h.1M670 150h2M672 150h1M673 150h.1M674 150h1M675 150h1M676 150h1M677 150h1M678 150h.1M678 150h1M680 150h.1"/>
<path d="M680 150h1M681 150h2M683 150h1M685 150h.1M685 150h1M686 150h.1M687 150h1M688 150h.1M688 150h1M689 150h1M690 150h1M691 150h.1"/>
<path d="M692 150h1M693 150h1M694 150h1M695 150h1M696 150h.1M696 150h1M698 150h.1M698 150h1M699 150h2M701 150h1M703 150h.1M703 150h1"/>
<path d="M704 150h.1M705 150h1M706 150h.1M706 150h1M708 150h.1M708 150h1M709 150h.1M710 150h1M711 150h2M713 150h1M341 411v1M341 412h.1"/>
<path d="M341 412v1M341 414v1M341 416v1M341 417h.1M341 417v1M341 419h.1M341 419v1M341 420h.1M341 421v1M341 422h.1M341 422v1M341 423v1"/>
<path d="M341 424v1M341 425v2M341 427h.1M341 427v1M341 428v1M341 429v1M341 430h.1M341 430v1M341 432v1M341 434v1M341 435h.1M341 435v1"/>
<path d="M341 437h.1M341 437v1M341 438h.1M341 439v1M341 440h.1M341 440v1M341 441v1M341 442v1M341 443v2M341 445v1M341 446v1M341 447v1"/>
<path d="M341 448h.1M341 448v1M341 450h.1M341 450v2M341 452v1M341 453h.1M341 453v1M341 455h.1M341 455v1M341 456h.1M341 457v1M341 458h.1"/>
<path d="M341 458v1M341 460h.1M341 460v1M341 461v2M341 463v1M341 464v1M341 465v1M341 466h.1M341 467v1M341 468h.1M341 468v2M341 470v1"/>
<path d="M341 471h.1M341 471v1M341 473v1M341 474h.1M341 475v1M341 476h.1M341 476v1M341 478h.1M341 478v1M341 479v2M341 481v1M341 482v1"/>
<path d="M341 483v1M341 484h.1M341 485v1M341 486h.1M341 486v1M341 487v1M341 488v1M341 489h.1M341 489v1M341 491v2M341 493v1M341 494h.1"/>
<path d="M341 494v1M341 496h.1M341 496v1M341 497v2M341 499v1M341 501h.1M341 501v1M341 502h.1M341 503v1M341 504h.1M341 504v1M341 505v1"/>
<path d="M341 506v1M341 507h.1M341 507v2M341 509v2M341 511v1M341 512h.1M341 512v1M341 514h.1M341 514v1M341 515h.1M341 516v1M341 517v1"/>
<path d="M341 519h.1M341 519v1M341 520v2M341 522h.1M341 522v1M341 523v1M341 524v1M341 525h.1M341 526v1M341 527v2M341 529v1M341 530h.1"/>
<path d="M341 530v1M341 532h.1M341 532v1M341 533h.1M341 534v1M341 535h.1M341 535v1M341 537h.1M341 537v1M341 538v2M341 540h.1M341 540v1"/>
<path d="M341 541v1M341 542v1M341 543h.1M341 544v1M341 545v2M341 547v1M341 548h.1M341 548v1M341 550h.1M341 550v1M341 551v1M341 552v1"/>
<path d="M341 553h.1M341 553v1"/>
</g>
<!-- layer: HIDDEN -->
<path d="M227 87h213M505 87h213M266 436h143M266 435h143M267 433h141M267 447h141" fill="none" stroke="#000" stroke-width=".59"/>
<!-- layer: 0 -->
<g fill="#000" stroke="#000" stroke-width=".59">
<path d="M457 19v4h-1zM734 19l1 4h-1zM240 87l1 3h-1zM440 87l1 3h-1zM518 87l1 3h-2zM718 87l1 3h-2zM238 155v3h-1zM456 154h1v4zM515 155l1 3h-1zM734 152h1l-1 3zM265 172h3l-3 1zM270 172h3v1z"/>
<path d="M542 172h4l-4 1zM547 172h3v1zM237 277h1v4zM515 277h1l-1 4zM250 321l3-1v1zM250 303h3v1zM266 303h4l-4 1zM270 304h3v1zM403 304h4l-4 1zM407 304h3v1zM423 304h3l-3 1zM423 320l3 1h-3z"/>
<path d="M528 321l3-1v1zM528 303h3v1zM544 303h3l-3 1zM547 304l3-1v2zM681 303l3 1-3 1zM684 304h4v1zM701 304h3l-3 1zM701 320l3 1h-3zM251 365l3-1v1zM419 364l3 1h-3zM267 395l3-1v1zM404 394l4 1h-4z"/>
<path d="M251 406h3v1zM264 406h3l-3 1zM408 406h3v1zM419 406h3l-3 1zM264 428l4-1v1zM408 427l3 1h-3zM444 435v3h-1zM259 454h3l-3 1zM264 454h4v1zM443 444h1v3zM262 472l4-1v1zM410 471l3 1h-3z"/>
</g>
<!-- layer: FASTNERS -->
<path d="M266 435h144" fill="none" stroke="#000" stroke-width=".59"/>
<!-- layer: border -->
<path d="M265 19v262M413 19v262M543 19v262M690 19v262" fill="none" stroke="#000" stroke-width=".59"/>
<!-- layer: Segment support -->
<path d="M263 21h151v130h-151zM265 23h147v126h-147zM265 53h147v2h-147zM265 85h147v2h-147zM265 117h147v2h-147zM541 149h151v130h-151zM543 151h147v126h-147zM543 181h147v2h-147zM543 213h147v2h-147zM543 245h147v2h-147z" fill="none" stroke="#000" stroke-width=".59"/>
<!-- layer: Bas -->
<g fill="none" stroke="#000" stroke-width=".59">
<path d="M287 23h1v30h-1zM313 23v30zM338 23h1v30h-1zM364 23h1v30h-1zM390 23h1v30h-1zM287 55h1v30h-1zM313 55v30zM338 55h1v30h-1zM364 55h1v30h-1zM390 55h1v30h-1zM287 87h1v30h-1zM313 87v30z"/>
<path d="M338 87h1v30h-1zM364 87h1v30h-1zM390 87h1v30h-1zM287 119h1v30h-1zM313 119v30zM338 119h1v30h-1zM364 119h1v30h-1zM390 119h1v30h-1zM565 151v30zM590 151h1v30h-1zM616 151h1v30h-1zM642 151h1v30h-1z"/>
<path d="M668 151h1v30h-1zM565 183v30zM590 183h1v30h-1zM616 183h1v30h-1zM642 183h1v30h-1zM668 183h1v30h-1zM565 215v30zM590 215h1v30h-1zM616 215h1v30h-1zM642 215h1v30h-1zM668 215h1v30h-1zM565 247v30z"/>
<path d="M590 247h1v30h-1zM616 247h1v30h-1zM642 247h1v30h-1zM668 247h1v30h-1z"/>
</g>
<!-- layer: 0 -->
<g fill="#939598" stroke="#939598" stroke-width=".59">
<path d="M257 145l9 10v-10zM257 145l9 10h-9z"/>
<path d="M410 145l10 10v-10zM410 145l10 10h-10z"/>
<path d="M257 19l9 10v-10zM257 19l9 10h-9z"/>
<path d="M410 19l10 10v-10zM410 19l10 10h-10z"/>
<path d="M534 145l10 10v-10zM534 145l10 10h-10z"/>
<path d="M688 145l9 10v-10zM688 145l9 10h-9z"/>
<path d="M534 19l10 10v-10zM534 19l10 10h-10z"/>
<path d="M688 19l9 10v-10zM688 19l9 10h-9z"/>
</g>
<g font-size="10.5">
<text x="430" y="93">A'</text>
<text x="708" y="93">A'</text>
<text x="242" y="104">A</text>
<text x="520" y="104">A</text>
</g>
<g font-size="10.1">
<text x="301" y="333">ENCLOSED PLAN</text>
<text x="577" y="356">STACKED PLAN</text>
</g>
<g font-size="9.6">
<text x="444" y="520">ASSLY LAYOUT</text>
<text x="443" y="532">3600 X 4350 MM</text>
</g>
<g font-size="8.4">
<text x="583" y="553">CLIENT - MEHTA HOUSE</text>
<text x="583" y="565">LOCATION - AHMEDABAD</text>
<text x="583" y="577">PRODUCT - RETRACTABLE ROOF</text>
<text x="583" y="589">NIHVA\22-23\02XX</text>
<text x="748" y="589">REV- 0</text>
<text x="582" y="601">SCALE: NTS</text>
<text x="718" y="601">SHEET: 01 OF 01</text>
</g>
<g font-size="7">
<text x="474" y="542">NAME</text>
<text x="516" y="542">SIGN</text>
<text x="549" y="542">DATE</text>
<text x="543" y="551">07.11.22</text>
<text x="469" y="553">MAHESH S..</text>
<text x="329" y="563">MAHESH S.</text>
<text x="406" y="564">30.12.22</text>
<text x="543" y="563">07.11.22</text>
<text x="469" y="565">MAHESH S..</text>
<text x="543" y="575">07.11.22</text>
<text x="329" y="577">MAHESH S.</text>
<text x="406" y="577">29.11.22</text>
<text x="479" y="577">VIJAY T.</text>
<text x="329" y="587">MAHESH S.</text>
<text x="406" y="588">07.11.22</text>
<text x="326" y="601">REVISED BY</text>
<text x="374" y="601">SIGN</text>
<text x="406" y="601">DATE</text>
</g>
<text font-size="6.5" x="256" y="430">M</text>
<g font-size="6.3">
<text x="439" y="553">DRAWN</text>
<text x="151" y="564">MODIFIED GA DWGs PER SPECIFIC ROOF OUT OF TWO</text>
<text x="439" y="563">CHECK</text>
<text x="127" y="566">002</text>
<text x="439" y="575">APPRD.</text>
<text x="128" y="579">001</text>
<text x="152" y="577">MODIFIED GA DWG PER SITE VISIT CHANGES</text>
<text x="152" y="588">RELEASED GA DWG FOR APPROVAL</text>
<text x="128" y="590">000</text>
<text x="127" y="602">REV.</text>
<text x="152" y="602">DESCRIPTION.</text>
</g>
<text font-size="6.1" x="441" y="510">TITLE</text>
<text font-size="5.9" x="460" y="600">ALL DIMENSION ARE IN mm</text>
<text font-size="5.5" x="439" y="588">If any queries contact : projectsautomation@nihva.com</text>
<g font-size="5.1">
<text x="445" y="498">This</text>
<text x="460" y="498">drawing</text>
<text x="486" y="498">&amp;</text>
<text x="494" y="498">design</text>
<text x="517" y="498">is</text>
<text x="525" y="498">the</text>
<text x="538" y="498">property</text>
<text x="565" y="498">of</text>
<text x="575" y="498">NIHVA</text>
<text x="595" y="498">TECHNOLOGIES.</text>
<text x="643" y="498">Not</text>
<text x="657" y="498">to</text>
<text x="666" y="498">be</text>
<text x="677" y="498">sold</text>
<text x="692" y="498">or</text>
<text x="702" y="498">copied</text>
<text x="724" y="498">to</text>
<text x="734" y="498">any</text>
<text x="748" y="498">other</text>
<text x="766" y="498">concern.</text>
</g>
</svg>
